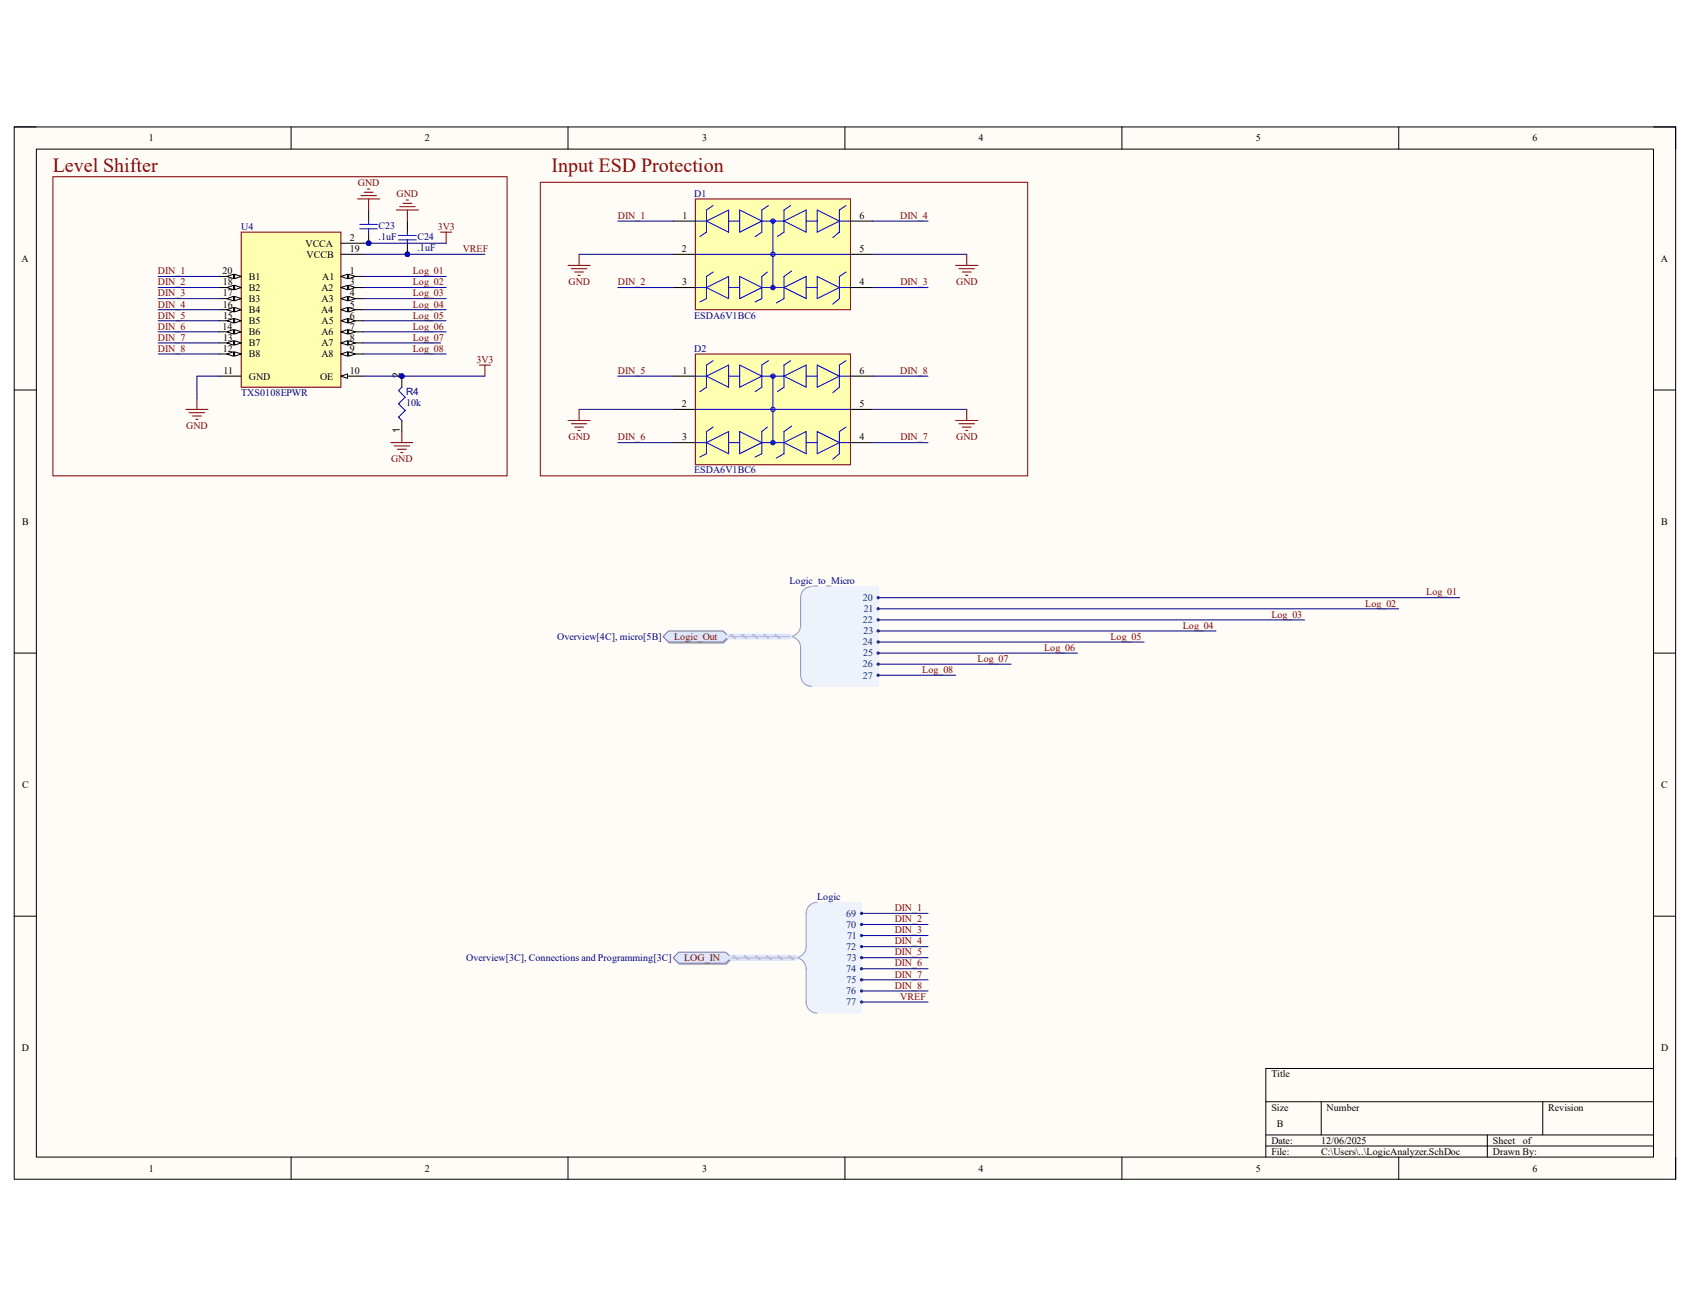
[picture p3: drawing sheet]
<svg xmlns="http://www.w3.org/2000/svg" width="279mm" height="216mm" viewBox="0 0 279 216" stroke-linecap="round" stroke-linejoin="round" font-family="sans-serif">
<path d="M2.3 21h274.7v173.9h-274.7z" fill-rule="evenodd" fill="#fffcf8"/>
<path d="M2.3 21h274.7v173.9h-274.7z" fill="none" stroke="#000" stroke-width=".17"/>
<path d="M6 24.6h267.4v166.7h-267.4z" fill-rule="evenodd" fill="#fffcf8"/>
<g fill="none" stroke="#000" stroke-width=".17">
<path d="M2.3 21h3.7M6 24.6h267.4v166.7h-267.4zM48.1 21v3.6M93.9 21v3.6M139.7 21v3.6M185.5 21v3.6M231.2 21v3.6M273.4 21h3.6v3.6M2.3 64.5h3.7M273.4 64.5h3.6M2.3 108h3.7M273.4 108h3.6"/>
<path d="M2.3 151.5h3.7M273.4 151.5h3.6M273.4 176.6h-64.1v14.7M48.1 191.3v3.6M93.9 191.3v3.6M139.7 191.3v3.6M185.5 191.3v3.6M209.3 182.1h64.1M209.3 187.6h64.1M209.3 189.5h64.1M218.4 182.1v5.5M231.2 191.3v3.6"/>
<path d="M245.9 187.6v3.7M255.1 182.1v5.5M277 191.3v3.6"/>
</g>
<path d="M8.8 29.2h75v49.5h-75zM89.3 30.1h80.6v48.6h-80.6z" fill="none" stroke="#800000" stroke-width=".17"/>
<path d="M115 32.9h25.6v18.3h-25.6z" fill-rule="evenodd" fill="#ffffb0"/>
<path d="M115 32.9h25.6v18.3h-25.6zM93.9 43.9h3.7M94.5 44.4h2.5M95 45h1.5M95.6 45.5h.3M95.7 42v1.9M158 43.9h3.7M158.5 44.4h2.6M159.1 45h1.5M159.6 45.5h.4M159.8 42v1.9" fill="none" stroke="#800000" stroke-width=".17"/>
<g fill="none" stroke="#00f" stroke-width=".17">
<path d="M115 36.5h1.8M116.8 36.5l3.7-1.8v3.7zM117.9 34l-1.1 .7v3.7l-1.1 .7M120.5 36.5h1.8M122.3 34.7l3.7 1.8-3.7 1.9zM126 36.5h3.6M127 34l-1 .7v3.7l-1.1 .7M127.8 36.5v11M129.6 36.5l3.7-1.8v3.7zM130.7 34l-1.1 .7v3.7l-1.1 .7M133.3 36.5h1.8M135.1 34.7l3.7 1.8-3.7 1.9z"/>
<path d="M138.8 36.5h1.8M139.9 34l-1.1 .7v3.7l-1.1 .9M115 42h25.6M115 47.5h1.8M116.8 47.5l3.7-1.8v3.7zM117.9 45l-1.1 .7v3.7l-1.1 .5M120.5 47.5h1.8M122.3 45.7l3.7 1.8-3.7 1.9zM126 47.5h3.6M126.9 45l-.9 .7v3.7l-1.1 .5M129.6 47.5l3.7-1.8v3.7zM130.9 44.8l-1.3 .9v3.7l-1.3 .7"/>
<path d="M133.3 47.5h1.8M135.1 45.7l3.7 1.8-3.7 1.9zM138.8 47.5h1.8M139.9 45l-1.1 .7v3.7l-1.1 .9"/>
<circle cx="127.8" cy="36.5" r=".18"/>
<circle cx="127.8" cy="36.5" r=".37"/>
<circle cx="127.8" cy="47.5" r=".18"/>
<circle cx="127.8" cy="47.5" r=".37"/>
<circle cx="127.8" cy="42" r=".37"/>
</g>
<path d="M111.3 36.5h3.7M140.6 36.5h3.7M111.3 42h3.7M111.3 47.5h3.7M140.6 42h3.7M140.6 47.5h3.7" fill="none" stroke="#000" stroke-width=".17"/>
<path d="M115 58.5h25.6v18.3h-25.6z" fill-rule="evenodd" fill="#ffffb0"/>
<g fill="none" stroke="#800000" stroke-width=".17">
<path d="M115 58.5h25.6v18.3h-25.6zM30.7 67.7h3.7M31.3 68.2h2.5M31.8 68.8h1.5M32.4 69.3h.3M32.6 65.8v1.9M93.9 69.5h3.7M94.5 70.1h2.5M95 70.6h1.5M95.6 71.2h.3M95.7 67.7v1.8M158 69.5h3.7"/>
<path d="M158.5 70.1h2.6M159.1 70.6h1.5M159.6 71.2h.4M159.8 67.7v1.8"/>
</g>
<g fill="none" stroke="#00f" stroke-width=".17">
<path d="M117.9 59.6l-1.1 .8v3.6l-1.1 .7M127 59.6l-1 .8v3.6l-1.1 .7M130.7 59.6l-1.1 .8v3.6l-1.1 .7M139.9 59.6l-1.1 .8v3.6l-1.1 .9M115 62.2h1.8M115 67.7h25.6M115 73.2h1.8M116.8 62.2l3.7-1.8v3.6zM116.8 73.2l3.7-1.9v3.7zM117.9 70.6l-1.1 .7v3.7l-1.1 .6M120.5 62.2h1.8M120.5 73.2h1.8"/>
<path d="M122.3 60.4l3.7 1.8-3.7 1.8zM122.3 71.3l3.7 1.9-3.7 1.8zM126 62.2h3.6M126 73.2h3.6M126.9 70.6l-.9 .7v3.7l-1.1 .6M127.8 62.2v11M129.6 62.2l3.7-1.8v3.6zM129.6 73.2l3.7-1.9v3.7zM130.9 70.4l-1.3 .9v3.7l-1.3 .7M133.3 62.2h1.8M133.3 73.2h1.8M135.1 71.3l3.7 1.9-3.7 1.8z"/>
<path d="M135.1 60.4l3.7 1.8-3.7 1.8zM138.8 62.2h1.8M138.8 73.2h1.8M139.9 70.6l-1.1 .7v3.7l-1.1 .9"/>
<circle cx="127.8" cy="62.2" r=".18"/>
<circle cx="127.8" cy="73.2" r=".18"/>
<circle cx="127.8" cy="67.7" r=".37"/>
<circle cx="127.8" cy="73.2" r=".37"/>
<circle cx="127.8" cy="62.2" r=".37"/>
</g>
<path d="M111.3 62.2h3.7M111.3 67.7h3.7M111.3 73.2h3.7M140.6 62.2h3.7M140.6 67.7h3.7M140.6 73.2h3.7" fill="none" stroke="#000" stroke-width=".17"/>
<path d="M39.9 38.4h16.5v25.6h-16.5z" fill-rule="evenodd" fill="#ffffb0"/>
<path d="M39.9 38.4h16.5v25.6h-16.5z" fill="none" stroke="#800000" stroke-width=".17"/>
<path d="M56.4 40.2h3.6M56.4 42h3.6M56.4 45.7h3.6" fill="none" stroke="#000" stroke-width=".17"/>
<path d="M56.4 45.7l1.1-.4v.8z" fill="#f8fcff"/>
<path d="M56.4 45.7l1.1-.4v.8z" fill="none" stroke="#000" stroke-width=".17"/>
<path d="M57.6 45.3l1.1 .4-1.1 .4z" fill="#f8fcff"/>
<path d="M56.4 47.5h3.6M57.6 45.3l1.1 .4-1.1 .4z" fill="none" stroke="#000" stroke-width=".17"/>
<path d="M56.4 47.5l1.1-.3v.7z" fill="#f8fcff"/>
<path d="M56.4 47.5l1.1-.3v.7z" fill="none" stroke="#000" stroke-width=".17"/>
<path d="M57.6 47.2l1.1 .3-1.1 .4z" fill="#f8fcff"/>
<path d="M56.4 49.4h3.6M57.6 47.2l1.1 .3-1.1 .4z" fill="none" stroke="#000" stroke-width=".17"/>
<path d="M56.4 49.4l1.1-.4v.7z" fill="#f8fcff"/>
<path d="M56.4 49.4l1.1-.4v.7z" fill="none" stroke="#000" stroke-width=".17"/>
<path d="M57.6 49l1.1 .4-1.1 .3z" fill="#f8fcff"/>
<path d="M56.4 51.2h3.6M57.6 49l1.1 .4-1.1 .3z" fill="none" stroke="#000" stroke-width=".17"/>
<path d="M56.4 51.2l1.1-.4v.8z" fill="#f8fcff"/>
<path d="M56.4 51.2l1.1-.4v.8z" fill="none" stroke="#000" stroke-width=".17"/>
<path d="M57.6 50.8l1.1 .4-1.1 .4z" fill="#f8fcff"/>
<path d="M56.4 53h3.6M57.6 50.8l1.1 .4-1.1 .4z" fill="none" stroke="#000" stroke-width=".17"/>
<path d="M56.4 53l1.1-.3v.7z" fill="#f8fcff"/>
<path d="M56.4 53l1.1-.3v.7z" fill="none" stroke="#000" stroke-width=".17"/>
<path d="M57.6 52.7l1.1 .3-1.1 .4z" fill="#f8fcff"/>
<path d="M56.4 54.9h3.6M57.6 52.7l1.1 .3-1.1 .4z" fill="none" stroke="#000" stroke-width=".17"/>
<path d="M56.4 54.9l1.1-.4v.7z" fill="#f8fcff"/>
<path d="M56.4 54.9l1.1-.4v.7z" fill="none" stroke="#000" stroke-width=".17"/>
<path d="M57.6 54.5l1.1 .4-1.1 .3z" fill="#f8fcff"/>
<path d="M56.4 56.7h3.6M57.6 54.5l1.1 .4-1.1 .3z" fill="none" stroke="#000" stroke-width=".17"/>
<path d="M56.4 56.7l1.1-.4v.8z" fill="#f8fcff"/>
<path d="M56.4 56.7l1.1-.4v.8z" fill="none" stroke="#000" stroke-width=".17"/>
<path d="M57.6 56.3l1.1 .4-1.1 .4z" fill="#f8fcff"/>
<path d="M56.4 58.5h3.6M57.6 56.3l1.1 .4-1.1 .4z" fill="none" stroke="#000" stroke-width=".17"/>
<path d="M56.4 58.5l1.1-.3v.7z" fill="#f8fcff"/>
<path d="M56.4 58.5l1.1-.3v.7z" fill="none" stroke="#000" stroke-width=".17"/>
<path d="M57.6 58.2l1.1 .3-1.1 .4z" fill="#f8fcff"/>
<path d="M36.2 45.7h3.7M57.6 58.2l1.1 .3-1.1 .4z" fill="none" stroke="#000" stroke-width=".17"/>
<path d="M38.8 45.3l1.1 .4-1.1 .4z" fill="#f8fcff"/>
<path d="M38.8 45.3l1.1 .4-1.1 .4z" fill="none" stroke="#000" stroke-width=".17"/>
<path d="M37.5 45.7l1.1-.4v.8z" fill="#f8fcff"/>
<path d="M36.2 47.5h3.7M37.5 45.7l1.1-.4v.8z" fill="none" stroke="#000" stroke-width=".17"/>
<path d="M38.8 47.2l1.1 .3-1.1 .4z" fill="#f8fcff"/>
<path d="M38.8 47.2l1.1 .3-1.1 .4z" fill="none" stroke="#000" stroke-width=".17"/>
<path d="M37.5 47.5l1.1-.3v.7z" fill="#f8fcff"/>
<path d="M36.2 49.4h3.7M37.5 47.5l1.1-.3v.7z" fill="none" stroke="#000" stroke-width=".17"/>
<path d="M38.8 49l1.1 .4-1.1 .3z" fill="#f8fcff"/>
<path d="M38.8 49l1.1 .4-1.1 .3z" fill="none" stroke="#000" stroke-width=".17"/>
<path d="M37.5 49.4l1.1-.4v.7z" fill="#f8fcff"/>
<path d="M36.2 51.2h3.7M37.5 49.4l1.1-.4v.7z" fill="none" stroke="#000" stroke-width=".17"/>
<path d="M38.8 50.8l1.1 .4-1.1 .4z" fill="#f8fcff"/>
<path d="M38.8 50.8l1.1 .4-1.1 .4z" fill="none" stroke="#000" stroke-width=".17"/>
<path d="M37.5 51.2l1.1-.4v.8z" fill="#f8fcff"/>
<path d="M36.2 53h3.7M37.5 51.2l1.1-.4v.8z" fill="none" stroke="#000" stroke-width=".17"/>
<path d="M38.8 52.7l1.1 .3-1.1 .4z" fill="#f8fcff"/>
<path d="M38.8 52.7l1.1 .3-1.1 .4z" fill="none" stroke="#000" stroke-width=".17"/>
<path d="M37.5 53l1.1-.3v.7z" fill="#f8fcff"/>
<path d="M36.2 54.9h3.7M37.5 53l1.1-.3v.7z" fill="none" stroke="#000" stroke-width=".17"/>
<path d="M38.8 54.5l1.1 .4-1.1 .3z" fill="#f8fcff"/>
<path d="M38.8 54.5l1.1 .4-1.1 .3z" fill="none" stroke="#000" stroke-width=".17"/>
<path d="M37.5 54.9l1.1-.4v.7z" fill="#f8fcff"/>
<path d="M36.2 56.7h3.7M37.5 54.9l1.1-.4v.7z" fill="none" stroke="#000" stroke-width=".17"/>
<path d="M38.8 56.3l1.1 .4-1.1 .4z" fill="#f8fcff"/>
<path d="M38.8 56.3l1.1 .4-1.1 .4z" fill="none" stroke="#000" stroke-width=".17"/>
<path d="M37.5 56.7l1.1-.4v.8z" fill="#f8fcff"/>
<path d="M36.2 58.5h3.7M37.5 56.7l1.1-.4v.8z" fill="none" stroke="#000" stroke-width=".17"/>
<path d="M38.8 58.2l1.1 .3-1.1 .4z" fill="#f8fcff"/>
<path d="M38.8 58.2l1.1 .3-1.1 .4z" fill="none" stroke="#000" stroke-width=".17"/>
<path d="M37.5 58.5l1.1-.3v.7z" fill="#f8fcff"/>
<path d="M37.5 58.5l1.1-.3v.7zM56.4 62.2h3.6" fill="none" stroke="#000" stroke-width=".17"/>
<path d="M56.4 62.2l1.1-.4v.8z" fill="#f8fcff"/>
<path d="M36.2 62.2h3.7M56.4 62.2l1.1-.4v.8z" fill="none" stroke="#000" stroke-width=".17"/>
<path d="M72.8 38.4h1.9M73.8 38.4v1.8" fill="none" stroke="#800000" stroke-width=".17"/>
<circle cx="60.9" cy="40.2" r=".37" fill="#000080"/>
<circle cx="60.9" cy="40.2" r=".37" fill="none" stroke="#000080" stroke-width=".17"/>
<path d="M60.9 34.7v1.8M60.9 38.4v1.8" fill="none" stroke="#000" stroke-width=".17"/>
<circle cx="60.9" cy="40.2" r=".37" fill="#000080"/>
<circle cx="60.9" cy="40.2" r=".37" fill="none" stroke="#000080" stroke-width=".17"/>
<path d="M59.5 37.8h2.9M59.5 37.1h2.9M60.9 36.5v.6M60.9 37.8v.6" fill="none" stroke="#00f" stroke-width=".17"/>
<circle cx="67.4" cy="42" r=".37" fill="#000080"/>
<circle cx="67.4" cy="42" r=".37" fill="none" stroke="#000080" stroke-width=".17"/>
<path d="M67.4 36.5v1.9M67.4 40.2v1.8" fill="none" stroke="#000" stroke-width=".17"/>
<circle cx="67.4" cy="42" r=".37" fill="#000080"/>
<circle cx="67.4" cy="42" r=".37" fill="none" stroke="#000080" stroke-width=".17"/>
<path d="M65.9 39.7h2.9M65.9 38.9h2.9M67.4 38.4v.5M67.4 39.7v.5" fill="none" stroke="#00f" stroke-width=".17"/>
<g fill="none" stroke="#800000" stroke-width=".17">
<path d="M59.1 32.9h3.7M59.7 32.3h2.5M60.2 31.8h1.5M60.8 31.2h.3M60.9 32.9v1.8M65.5 34.7h3.7M66.1 34.2h2.5M66.6 33.6h1.5M67.2 33.1h.3M67.4 34.7v1.8M64.6 73.2h3.7M65.2 73.7h2.5"/>
<path d="M65.7 74.3h1.5M66.3 74.8h.3M66.4 71.3v1.9"/>
</g>
<circle cx="66.4" cy="62.2" r=".37" fill="#000080"/>
<circle cx="66.4" cy="62.2" r=".37" fill="none" stroke="#000080" stroke-width=".17"/>
<path d="M66.4 62.2v1.8" fill="none" stroke="#000" stroke-width=".17"/>
<circle cx="66.4" cy="62.2" r=".37" fill="#000080"/>
<circle cx="66.4" cy="62.2" r=".37" fill="none" stroke="#000080" stroke-width=".17"/>
<path d="M66.4 69.5v1.8" fill="none" stroke="#000" stroke-width=".17"/>
<path d="M66.4 64l-.5 .6 1.1 1.1-1.1 1.1 1.1 1.1-1.1 1.1 .5 .5" fill="none" stroke="#00f" stroke-width=".17"/>
<path d="M132.6 97.9l.7-.7 .9-.2h11v16.5h-11l-.9-.3-.7-.7-.2-.9v-5l-.5-.8-.9-.6 .9-.6 .5-.8v-5z" fill-rule="evenodd" fill="#edf2fb"/>
<path d="M132.6 97.9l.7-.7 .9-.2h11v16.5h-11l-.9-.3-.7-.7-.2-.9v-5l-.5-.8-.9-.6 .9-.6 .5-.8v-5z" fill="none" stroke="#edf2fb" stroke-width=".17"/>
<path d="M134.2 97a1.83 1.83 0 0 0-1.8 1.8v4.6a1.83 1.83 0 0 1-1.9 1.8 1.83 1.83 0 0 1 1.9 1.9v4.5a1.83 1.83 0 0 0 1.8 1.9" fill="none" stroke="#8f9ec9" stroke-width=".17"/>
<circle cx="145.2" cy="98.8" r=".18" fill="#003a70"/>
<circle cx="145.2" cy="98.8" r=".18" fill="none" stroke="#003a70" stroke-width=".17"/>
<circle cx="145.2" cy="100.6" r=".18" fill="#003a70"/>
<circle cx="145.2" cy="100.6" r=".18" fill="none" stroke="#003a70" stroke-width=".17"/>
<circle cx="145.2" cy="102.5" r=".18" fill="#003a70"/>
<circle cx="145.2" cy="102.5" r=".18" fill="none" stroke="#003a70" stroke-width=".17"/>
<circle cx="145.2" cy="104.3" r=".18" fill="#003a70"/>
<circle cx="145.2" cy="104.3" r=".18" fill="none" stroke="#003a70" stroke-width=".17"/>
<circle cx="145.2" cy="106.1" r=".18" fill="#003a70"/>
<circle cx="145.2" cy="106.1" r=".18" fill="none" stroke="#003a70" stroke-width=".17"/>
<circle cx="145.2" cy="108" r=".18" fill="#003a70"/>
<circle cx="145.2" cy="108" r=".18" fill="none" stroke="#003a70" stroke-width=".17"/>
<circle cx="145.2" cy="109.8" r=".18" fill="#003a70"/>
<circle cx="145.2" cy="109.8" r=".18" fill="none" stroke="#003a70" stroke-width=".17"/>
<circle cx="145.2" cy="111.6" r=".18" fill="#003a70"/>
<circle cx="145.2" cy="111.6" r=".18" fill="none" stroke="#003a70" stroke-width=".17"/>
<path d="M109.7 105.4l.9-.9h9l.9 .9-.9 .9h-9z" fill-rule="evenodd" fill="#bac0ca"/>
<path d="M109.7 105.4l.9-.9h9l.9 .9-.9 .9h-9z" fill="none" stroke="#a6acb6" stroke-width=".17"/>
<path d="M109.6 105.2l.9-.9h9l1 .9-1 .9h-9z" fill-rule="evenodd" fill="#d5e4ff"/>
<path d="M109.6 105.2l.9-.9h9l1 .9-1 .9h-9z" fill="none" stroke="#71809b" stroke-width=".17"/>
<path d="M133.5 150.1l.7-.7 .9-.2h7.3v18.3h-7.3l-.9-.3-.7-.6-.2-.9v-6l-.5-.8-.9-.6 .9-.6 .5-.7v-6z" fill-rule="evenodd" fill="#edf2fb"/>
<path d="M133.5 150.1l.7-.7 .9-.2h7.3v18.3h-7.3l-.9-.3-.7-.6-.2-.9v-6l-.5-.8-.9-.6 .9-.6 .5-.7v-6z" fill="none" stroke="#edf2fb" stroke-width=".17"/>
<path d="M135.1 149.2a1.83 1.83 0 0 0-1.8 1.8v5.5a1.83 1.83 0 0 1-1.9 1.8 1.83 1.83 0 0 1 1.9 1.9v5.5a1.83 1.83 0 0 0 1.8 1.8" fill="none" stroke="#8f9ec9" stroke-width=".17"/>
<circle cx="142.4" cy="151" r=".18" fill="#003a70"/>
<circle cx="142.4" cy="151" r=".18" fill="none" stroke="#003a70" stroke-width=".17"/>
<circle cx="142.4" cy="152.8" r=".18" fill="#003a70"/>
<circle cx="142.4" cy="152.8" r=".18" fill="none" stroke="#003a70" stroke-width=".17"/>
<circle cx="142.4" cy="154.7" r=".18" fill="#003a70"/>
<circle cx="142.4" cy="154.7" r=".18" fill="none" stroke="#003a70" stroke-width=".17"/>
<circle cx="142.4" cy="156.5" r=".18" fill="#003a70"/>
<circle cx="142.4" cy="156.5" r=".18" fill="none" stroke="#003a70" stroke-width=".17"/>
<circle cx="142.4" cy="158.3" r=".18" fill="#003a70"/>
<circle cx="142.4" cy="158.3" r=".18" fill="none" stroke="#003a70" stroke-width=".17"/>
<circle cx="142.4" cy="160.1" r=".18" fill="#003a70"/>
<circle cx="142.4" cy="160.1" r=".18" fill="none" stroke="#003a70" stroke-width=".17"/>
<circle cx="142.4" cy="162" r=".18" fill="#003a70"/>
<circle cx="142.4" cy="162" r=".18" fill="none" stroke="#003a70" stroke-width=".17"/>
<circle cx="142.4" cy="163.8" r=".18" fill="#003a70"/>
<circle cx="142.4" cy="163.8" r=".18" fill="none" stroke="#003a70" stroke-width=".17"/>
<circle cx="142.4" cy="165.6" r=".18" fill="#003a70"/>
<circle cx="142.4" cy="165.6" r=".18" fill="none" stroke="#003a70" stroke-width=".17"/>
<path d="M112.3 157.6h7.8l.9 .9-.9 .9h-7.8l-.9-.9z" fill-rule="evenodd" fill="#bac0ca"/>
<path d="M112.3 157.6h7.8l.9 .9-.9 .9h-7.8l-.9-.9z" fill="none" stroke="#a6acb6" stroke-width=".17"/>
<path d="M112.2 157.4h7.8l.9 .9-.9 .9h-7.8l-.9-.9z" fill-rule="evenodd" fill="#d5e4ff"/>
<path d="M112.2 157.4h7.8l.9 .9-.9 .9h-7.8l-.9-.9z" fill="none" stroke="#71809b" stroke-width=".17"/>
<path d="M79.3 60.4h1.8M80.2 60.4v1.8" fill="none" stroke="#800000" stroke-width=".17"/>
<g fill="none" stroke="#000080" stroke-width=".17">
<path d="M102.1 36.5h9.2M144.3 36.5h9.1M60 40.2h13.8M95.7 42h15.6M102.1 47.5h9.2M144.3 42h15.5M144.3 47.5h9.1M36.2 62.2h-3.6v3.6M95.7 67.7h15.6M102.1 62.2h9.2M102.1 73.2h9.2M144.3 67.7h15.5"/>
<path d="M144.3 62.2h9.1M144.3 73.2h9.1"/>
</g>
<circle cx="60.9" cy="40.2" r=".37" fill="#000080"/>
<g fill="none" stroke="#000080" stroke-width=".17">
<path d="M60 62.2h20.2"/>
<circle cx="60.9" cy="40.2" r=".37"/>
</g>
<circle cx="66.4" cy="62.2" r=".37" fill="#000080"/>
<g fill="none" stroke="#000080" stroke-width=".17">
<path d="M60 42h20.2M145.2 98.8h96.1M145.2 111.6h12.8M145.2 109.8h22M145.2 104.3h55.8M145.2 102.5h70.5M145.2 100.6h86M145.2 108h32.9M145.2 106.1h43.9M142.4 151h11M142.4 152.8h11M142.4 154.7h11"/>
<path d="M142.4 156.5h11M142.4 158.3h11M142.4 160.2h11M142.4 162h11M142.4 163.8h11M142.4 165.7h11"/>
<circle cx="66.4" cy="62.2" r=".37"/>
</g>
<circle cx="67.4" cy="42" r=".37" fill="#000080"/>
<g fill="none" stroke="#000080" stroke-width=".17">
<path d="M26.1 45.7h10.1M26.1 47.5h10.1M26.1 49.4h10.1M26.1 51.2h10.1M26.1 53h10.1M26.1 54.9h10.1M26.1 56.7h10.1M26.1 58.5h10.1M60 45.7h13.8M60 47.5h13.8M60 49.4h13.8M60 51.2h13.8"/>
<path d="M60 53h13.8M60 54.9h13.8M60 56.7h12.8M60 58.5h13.8"/>
<circle cx="67.4" cy="42" r=".37"/>
</g>
<path d="M120.5 105.2h10M120.9 158.3h10.5" fill="none" stroke="#cbdaff" stroke-width=".93"/>
<path d="M120.8 104.9l.8 .6M122.7 104.9l.7 .6M124.5 104.9l.7 .6M126.3 104.9l.7 .6M128.1 104.9l.8 .6M121.3 158l.7 .6M123.1 158l.7 .6M124.9 158l.8 .6M126.8 158l.7 .6M128.6 158l.7 .6M130.4 158l.8 .6" fill="none" stroke="#adbce7" stroke-width=".25"/>
<path d="M120.5 105.2h10M120.9 158.3h10.5" fill="none" stroke="#adbce7" stroke-width=".17"/>
<g font-size="3.3" fill="#980000">
<text x="8.7" y="28.5">Level Shifter</text>
<text x="91.2" y="28.5">Input ESD Protection</text>
</g>
<g font-size="1.7">
<text x="24.6" y="23.4">1</text>
<text x="70.2" y="23.4">2</text>
<text x="116.1" y="23.4">3</text>
<text x="161.8" y="23.4">4</text>
<text x="207.6" y="23.4">5</text>
<text x="253.4" y="23.4">6</text>
<text x="50.5" y="40.8">VCCA</text>
<text x="57.8" y="39.8">2</text>
<text x="57.8" y="41.7">19</text>
<text x="112.7" y="41.7">2</text>
<text x="112.9" y="36.2">1</text>
<text x="142.1" y="41.7">5</text>
<text x="142.1" y="36.2">6</text>
<text x="3.6" y="43.3">A</text>
<text x="36.8" y="45.3">20</text>
<text x="36.8" y="47.2">18</text>
<text x="41.1" y="46.2">B1</text>
<text x="50.7" y="42.6">VCCB</text>
<text x="53.3" y="46.2">A1</text>
<text x="57.8" y="45.3">1</text>
<text x="57.8" y="47.2">3</text>
<text x="112.8" y="47.2">3</text>
<text x="142.1" y="47.2">4</text>
<text x="274.6" y="43.3">A</text>
<text x="36.8" y="49">17</text>
<text x="36.8" y="50.8">16</text>
<text x="36.9" y="52.7">15</text>
<text x="41.1" y="48.1">B2</text>
<text x="41.1" y="49.9">B3</text>
<text x="41.1" y="51.7">B4</text>
<text x="41.1" y="53.6">B5</text>
<text x="53.1" y="51.7">A4</text>
<text x="53.1" y="48.1">A2</text>
<text x="53.2" y="49.9">A3</text>
<text x="53.2" y="53.6">A5</text>
<text x="57.8" y="49">4</text>
<text x="57.8" y="50.8">5</text>
<text x="57.8" y="52.7">6</text>
<text x="36.8" y="54.5">14</text>
<text x="36.8" y="58.2">12</text>
<text x="36.9" y="56.3">13</text>
<text x="41.1" y="55.4">B6</text>
<text x="41.1" y="57.2">B7</text>
<text x="41.1" y="59.1">B8</text>
<text x="53.1" y="55.4">A6</text>
<text x="53.1" y="57.2">A7</text>
<text x="53.1" y="59.1">A8</text>
<text x="57.8" y="54.5">7</text>
<text x="57.8" y="56.3">8</text>
<text x="57.8" y="58.2">9</text>
<text x="37" y="61.8">11</text>
<text x="41.1" y="62.7">GND</text>
<text x="52.9" y="62.7">OE</text>
<text x="57.8" y="61.8">10</text>
<text x="66.1" y="62.6" transform="rotate(-90 66.1 62.6)">2</text>
<text x="112.9" y="61.8">1</text>
<text x="142.1" y="61.8">6</text>
<text x="66.1" y="71.6" transform="rotate(-90 66.1 71.6)">1</text>
<text x="112.7" y="67.3">2</text>
<text x="142.1" y="67.3">5</text>
<text x="112.8" y="72.8">3</text>
<text x="142.1" y="72.8">4</text>
<text x="3.6" y="86.7">B</text>
<text x="274.7" y="86.7">B</text>
<text x="3.6" y="130.3">C</text>
<text x="274.7" y="130.3">C</text>
<text x="3.6" y="173.7">D</text>
<text x="274.6" y="173.7">D</text>
<text x="210.2" y="178.1">Title</text>
<text x="210.2" y="183.6">Size</text>
<text x="219.3" y="183.6">Number</text>
<text x="256" y="183.6">Revision</text>
<text x="210.2" y="189.1">Date:</text>
<text x="210.2" y="190.9">File:</text>
<text x="211.1" y="186.4">B</text>
<text x="218.4" y="189.1">12/06/2025</text>
<text x="218.4" y="190.9">C:\Users\..\LogicAnalyzer.SchDoc</text>
<text x="246.8" y="189.1">Sheet</text>
<text x="246.8" y="190.9">Drawn By:</text>
<text x="251.8" y="189.1">of</text>
<text x="24.6" y="193.7">1</text>
<text x="70.2" y="193.7">2</text>
<text x="116.1" y="193.7">3</text>
<text x="161.8" y="193.7">4</text>
<text x="207.6" y="193.7">5</text>
<text x="253.4" y="193.7">6</text>
</g>
<g font-size="1.7" fill="#800000">
<text x="59.2" y="30.7">GND</text>
<text x="65.6" y="32.5">GND</text>
<text x="72.4" y="38">3V3</text>
<text x="76.5" y="41.7">VREF</text>
<text x="102.2" y="36.2">DIN_1</text>
<text x="148.8" y="36.2">DIN_4</text>
<text x="26.1" y="45.3">DIN_1</text>
<text x="26.1" y="47.2">DIN_2</text>
<text x="68.2" y="45.3">Log_01</text>
<text x="68.2" y="47.2">Log_02</text>
<text x="94" y="47.2">GND</text>
<text x="102.2" y="47.2">DIN_2</text>
<text x="148.9" y="47.2">DIN_3</text>
<text x="158.1" y="47.2">GND</text>
<text x="26.1" y="49">DIN_3</text>
<text x="26.1" y="50.8">DIN_4</text>
<text x="26.1" y="52.7">DIN_5</text>
<text x="68.2" y="49">Log_03</text>
<text x="68.2" y="50.8">Log_04</text>
<text x="68.2" y="52.7">Log_05</text>
<text x="26.1" y="54.5">DIN_6</text>
<text x="26.1" y="56.3">DIN_7</text>
<text x="26.1" y="58.2">DIN_8</text>
<text x="68.2" y="54.5">Log_06</text>
<text x="68.2" y="56.3">Log_07</text>
<text x="68.2" y="58.2">Log_08</text>
<text x="78.8" y="60">3V3</text>
<text x="102.2" y="61.8">DIN_5</text>
<text x="148.8" y="61.8">DIN_8</text>
<text x="30.8" y="71">GND</text>
<text x="64.6" y="76.5">GND</text>
<text x="94" y="72.8">GND</text>
<text x="102.2" y="72.8">DIN_6</text>
<text x="148.9" y="72.8">DIN_7</text>
<text x="158.1" y="72.8">GND</text>
<text x="225.7" y="100.3">Log_02</text>
<text x="235.8" y="98.4">Log_01</text>
<text x="111.5" y="105.7">Logic_Out</text>
<text x="172.6" y="107.6">Log_06</text>
<text x="183.6" y="105.7">Log_05</text>
<text x="195.5" y="103.9">Log_04</text>
<text x="210.2" y="102.1">Log_03</text>
<text x="152.5" y="111.3">Log_08</text>
<text x="161.6" y="109.4">Log_07</text>
<text x="147.9" y="150.6">DIN_1</text>
<text x="147.9" y="152.4">DIN_2</text>
<text x="147.9" y="154.3">DIN_3</text>
<text x="113.1" y="158.9">LOG_IN</text>
<text x="147.9" y="156.1">DIN_4</text>
<text x="147.9" y="157.9">DIN_5</text>
<text x="147.9" y="159.8">DIN_6</text>
<text x="147.9" y="161.6">DIN_7</text>
<text x="147.9" y="163.4">DIN_8</text>
<text x="148.8" y="165.3">VREF</text>
</g>
<g font-size="1.7" fill="#000080">
<text x="114.8" y="32.5">D1</text>
<text x="39.9" y="38">U4</text>
<text x="62.6" y="37.8">C23</text>
<text x="62.6" y="39.7">.1uF</text>
<text x="69" y="39.7">C24</text>
<text x="69" y="41.5">.1uF</text>
<text x="114.8" y="52.7">ESDA6V1BC6</text>
<text x="114.8" y="58.2">D2</text>
<text x="39.9" y="65.5">TXS0108EPWR</text>
<text x="67.1" y="65.3">R4</text>
<text x="67.1" y="67.1">10k</text>
<text x="114.8" y="78.3">ESDA6V1BC6</text>
<text x="130.5" y="96.6">Logic_to_Micro</text>
<text x="92.1" y="105.7">Overview[4C], micro[5B]</text>
<text x="135.1" y="148.8">Logic</text>
<text x="77.1" y="158.9">Overview[3C], Connections and Programming[3C]</text>
</g>
<g font-size="1.7" fill="#003a70">
<text x="142.7" y="99.4">20</text>
<text x="142.8" y="101.2">21</text>
<text x="142.7" y="103">22</text>
<text x="142.7" y="106.7">24</text>
<text x="142.7" y="104.9">23</text>
<text x="142.7" y="110.3">26</text>
<text x="142.7" y="112.2">27</text>
<text x="142.7" y="108.5">25</text>
<text x="139.9" y="151.6">69</text>
<text x="139.9" y="153.4">70</text>
<text x="140" y="155.2">71</text>
<text x="139.9" y="157">72</text>
<text x="139.9" y="160.7">74</text>
<text x="140" y="158.9">73</text>
<text x="139.9" y="164.4">76</text>
<text x="139.9" y="166.2">77</text>
<text x="140" y="162.5">75</text>
</g>
</svg>
